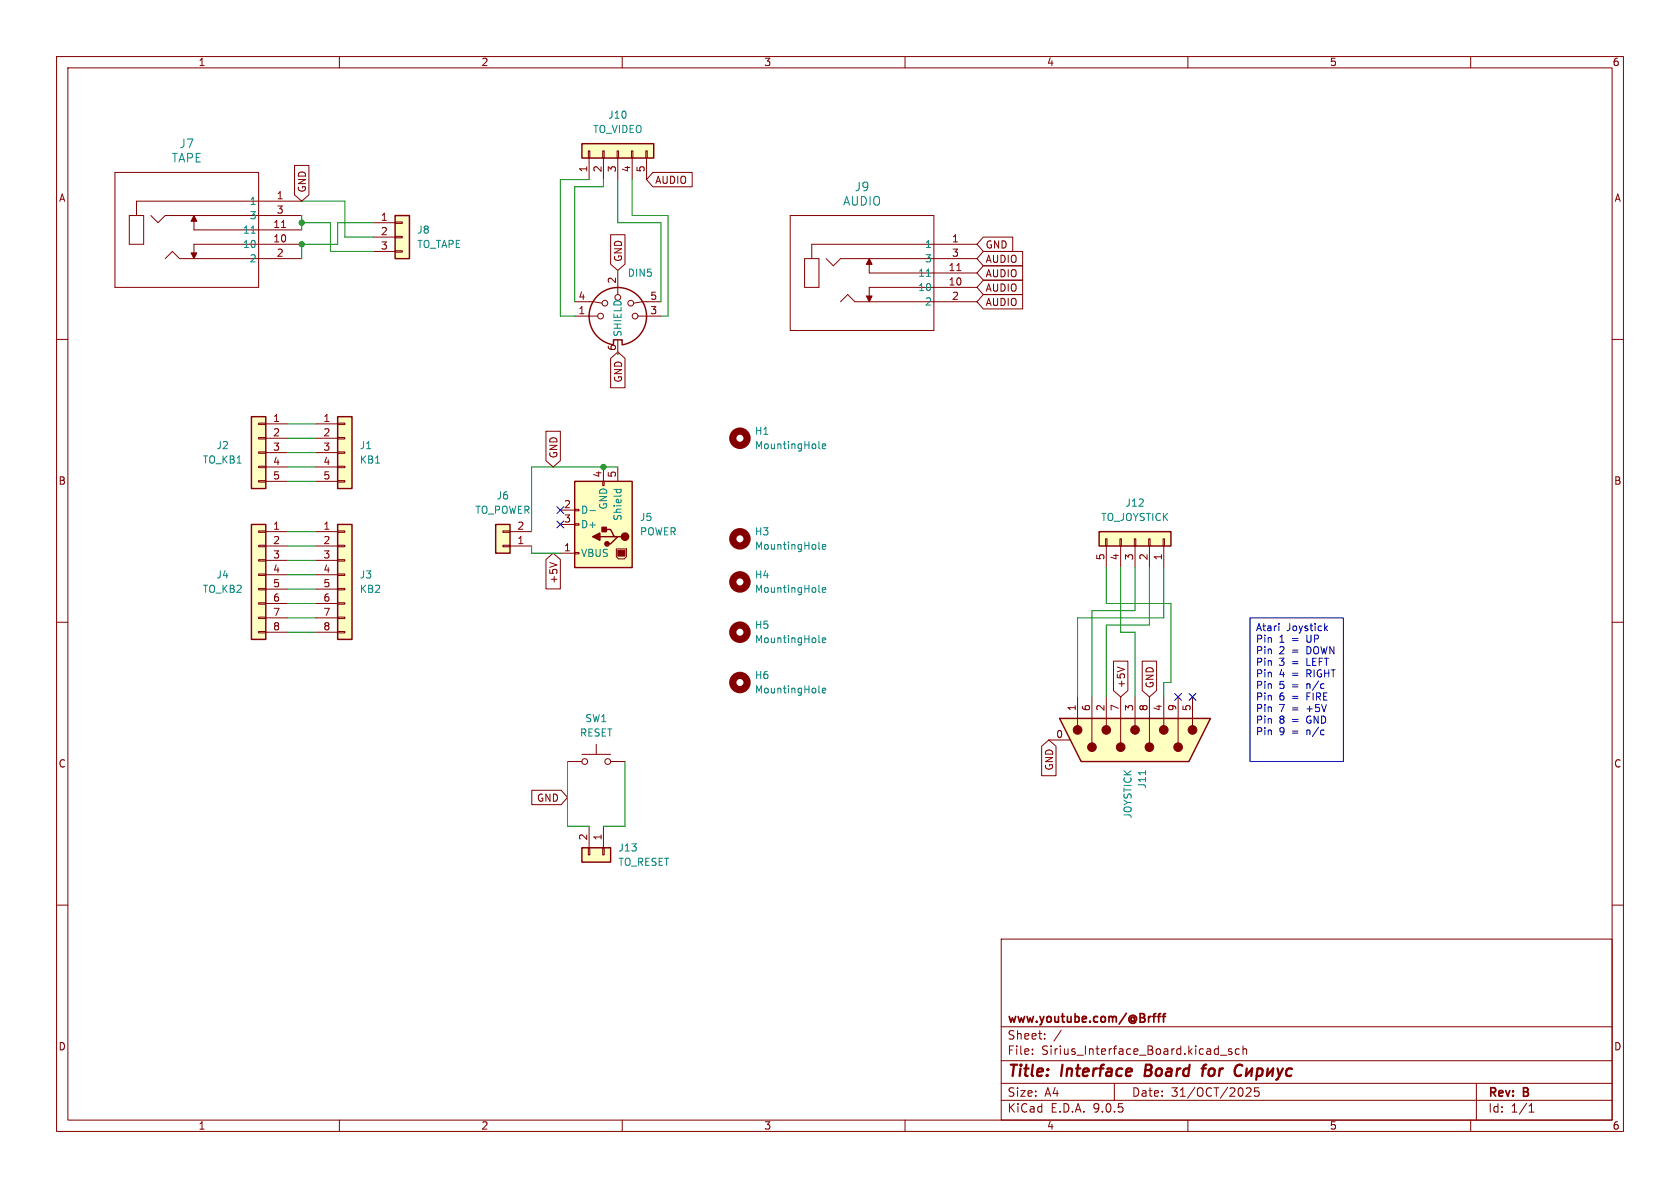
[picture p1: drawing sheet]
<svg xmlns="http://www.w3.org/2000/svg" width="297mm" height="210mm" viewBox="0 0 297 210" stroke-linecap="round" stroke-linejoin="round" font-family="sans-serif">
<g fill="none" stroke="#840000" stroke-width=".18">
<path d="M10 10h277v190h-277zM12 12h273v186h-273zM60 10v2M110 10v2M160 10v2M210 10v2M260 10v2M101.6 53.3h3.3l1.5 .3M101.6 55.9h4.1M109.2 48.3v3.8M112.8 55.9h4M116.8 53.3h-3.3l-1.5 .3"/>
<path d="M10 60h2M109.2 60.1v2.6M285 60h2M10 110h2M285 110h2M100.3 134.6h2.6M102.9 133.4h5M105.4 131.6v1.8M107.9 134.6h2.6M10 160h2M177 166h108v32h-108zM285 160h2"/>
<path d="M60 198v2M110 198v2M160 198v2M177 194.5h108M177 191.5h108M177 187.5h108M177 181.5h108M182.5 186.3v.1M182.5 185.5v.1M184.7 183.6v.1M184.7 182.8v.1M187.6 182.1l-1.3 2"/>
<path d="M197 191.5v3M210 198v2M215.7 186.5h1.2M217.7 185.5l-.3-.1-.2 .2v.2l.5 .2v.3h-.5M219.1 185.5l-.4-.1-.3 .3v.4l.1 .2h.6M219.7 185.5l.3-.1 .3 .1 .1 .9M219.7 184.9v1.5M220.3 192.4l.6-.1 .2 .1 .1 .3-1 1.1h1M222.5 192.3h-.7l-.1 .7 .3-.1h.5l.1 .3-.1 .5-.2 .1-.6-.1M260 198v2M261 191.5v6.5M270.3 196.6h.9"/>
<path d="M270.3 195.5l.4-.4v1.5"/>
<circle cx="106.2" cy="55.9" r=".51"/>
<circle cx="106.9" cy="53.6" r=".51"/>
<circle cx="109.2" cy="52.6" r=".51"/>
<circle cx="111.5" cy="53.6" r=".51"/>
<circle cx="112.3" cy="55.9" r=".51"/>
<circle cx="103.4" cy="134.6" r=".51"/>
<circle cx="107.4" cy="134.6" r=".51"/>
</g>
<g fill="none" stroke="#840000" stroke-width=".4">
<path d="M202.6 188.2l-.3 2h.8M212.4 188.9h.8M213.3 188.2l-.4 .1-.1 .2-.3 1.7M219.1 188.2l.5 .2M219.4 190l-.4 .2M220.4 188.9l-.1 1.3 1.1-1.3-.2 1.3M222.3 189l.2-.1 .6 .1 .1 .3v.5a.66 .66 0 0 1-1 .3M222.3 188.9l-.2 2M224.1 188.9l-.1 1.3 1.1-1.3-.2 1.3M225.8 188.9l.4 1.3M226.2 190.2l-.3 .5-.3 .2M226.8 188.9l-.6 1.3"/>
<path d="M228.4 189a.66 .66 0 0 0-1 .3l-.1 .5 .2 .3 .2 .1 .6-.1"/>
</g>
<path d="M204.6 179.7h.6M205.2 179.2l-.4 .2v1.3M205.5 179.7h.6M206.1 179.2l-.4 .2v1.3" fill="none" stroke="#840000" stroke-width=".3"/>
<path d="M108.5 60.8v-.7h1.5v.7M108.5 61a5.1 5.1 0 0 1-3.6-7.8 5.1 5.1 0 0 1 8.6 0 5.1 5.1 0 0 1-3.5 7.8" fill="none" stroke="#840000" stroke-width=".25"/>
<g fill="none" stroke="#840000" stroke-width="1.3">
<circle cx="130.8" cy="77.5" r="1.27"/>
<circle cx="130.8" cy="102.9" r="1.27"/>
<circle cx="130.8" cy="111.8" r="1.27"/>
<circle cx="130.8" cy="120.6" r="1.27"/>
</g>
<path d="M144.8 79.1l.2 .2M145.4 78.9l.6-.1-.1-.3h-.3l-.2 .2v.6h.5M144.8 104.5l.2 .2M144.8 113.4l.2 .2M145.4 104.3l.6-.1-.1-.3h-.3l-.2 .2v.6h.5M145.4 113.2l.6-.1-.1-.3h-.3l-.2 .1v.6h.5M144.8 122.3l.2 .2M145.4 122.1l.6-.1-.1-.3h-.3l-.2 .1v.6h.5" fill="none" stroke="#008484" stroke-width=".18"/>
<path d="M187.3 127h26.7l-3.8 7.6h-19.1z" fill="#ffffc2"/>
<path d="M185.4 130.8h3.8M190.5 123.2v5.1M193 123.2v8.1M195.6 123.2v5.1M198.1 123.2v8.1M200.7 123.2v5.1M203.2 123.2v8.1M205.7 123.2v5.1M208.3 123.2v8.1M210.8 123.2v5.1" fill="none" stroke="#840000" stroke-width=".18"/>
<path d="M187.3 127h26.7l-3.8 7.6h-19.1z" fill="none" stroke="#840000" stroke-width=".25"/>
<g fill="#840000" stroke="#840000" stroke-width=".18">
<circle cx="210.8" cy="129" r=".76"/>
<circle cx="205.7" cy="129" r=".76"/>
<circle cx="200.7" cy="129" r=".76"/>
<circle cx="195.6" cy="129" r=".76"/>
<circle cx="190.5" cy="129" r=".76"/>
<circle cx="208.3" cy="132.1" r=".76"/>
<circle cx="203.2" cy="132.1" r=".76"/>
<circle cx="198.1" cy="132.1" r=".76"/>
<circle cx="193" cy="132.1" r=".76"/>
</g>
<path d="M144.8 96.9l.2 .2M145.4 96.7l.6-.1-.1-.3h-.3l-.2 .1v.6h.5M202.5 136.2v.8" fill="none" stroke="#008484" stroke-width=".18"/>
<circle cx="130.8" cy="95.2" r="1.27" fill="none" stroke="#840000" stroke-width="1.3"/>
<path d="M87.6 92.7h2.6v5.1h-2.6z" fill="#ffffc2"/>
<path d="M87.6 92.7h2.6v5.1h-2.6z" fill="none" stroke="#840000" stroke-width=".25"/>
<path d="M88.9 96.4h1.3v.2h-1.3zM88.9 93.9h1.3v.2h-1.3zM90.2 96.5h3.8M90.2 94h3.8" fill="none" stroke="#840000" stroke-width=".18"/>
<path d="M101.6 85.1h10.2v15.2h-10.2z" fill="#ffffc2"/>
<path d="M101.6 85.1h10.2v15.2h-10.2zM106 94.9h2.6M106.7 93.6h1.2l.7 1.3h.6M109.9 94.9h-.7l-1.3 1.2h-.6" fill="none" stroke="#840000" stroke-width=".25"/>
<path d="M99.1 97.8h2.5M99.1 92.7h2.5M99.1 90.2h2.5M101.6 97.7h.8v.2h-.8zM101.6 92.6h.8v.2h-.8zM101.6 90h.8v.3h-.8zM106.6 85.1h.2v.8h-.2zM106.7 82.6v2.5M109 97h1.7v1.4l-.3 .4h-1.1l-.3-.4zM109.2 82.6v2.5" fill="none" stroke="#840000" stroke-width=".18"/>
<path d="M109.2 97.3h1.3v1h-1.3z" fill="#840000" stroke="#840000" stroke-width=".18"/>
<g fill="#840000" stroke="#840000" stroke-width=".25">
<path d="M106.4 93.2h.8v.8h-.8z"/>
<path d="M104.8 94.9l1.2-.7v1.3z"/>
<circle cx="110.5" cy="94.9" r=".63"/>
<circle cx="107.3" cy="96.1" r=".38"/>
</g>
<path d="M104.3 90.3h1M108.5 86.5h1.3M109 86.5v.4M109.7 86.5l.1 .4" fill="none" stroke="#008484" stroke-width=".18"/>
<path d="M194.3 94h12.7v2.5h-12.7z" fill="#ffffc2"/>
<path d="M194.3 94h12.7v2.5h-12.7z" fill="none" stroke="#840000" stroke-width=".25"/>
<path d="M195.5 95.3h.2v1.2h-.2zM195.6 96.5v3.8M198 95.3h.2v1.2h-.2zM198.1 96.5v3.8M200.5 95.3h.3v1.2h-.3zM200.7 96.5v3.8M203.1 95.3h.2v1.2h-.2zM203.2 96.5v3.8M205.6 95.3h.3v1.2h-.3zM205.7 96.5v3.8" fill="none" stroke="#840000" stroke-width=".18"/>
<path d="M59.7 92.7h2.5v20.3h-2.5z" fill="#ffffc2"/>
<path d="M59.7 92.7h2.5v20.3h-2.5z" fill="none" stroke="#840000" stroke-width=".25"/>
<g fill="none" stroke="#840000" stroke-width=".18">
<path d="M55.9 94h3.8M55.9 96.5h3.8M55.9 99.1h3.8M59.7 93.9h1.3v.2h-1.3zM59.7 96.4h1.3v.2h-1.3zM59.7 98.9h1.3v.3h-1.3zM55.9 101.6h3.8M55.9 104.1h3.8M55.9 106.7h3.8M55.9 109.2h3.8M55.9 111.8h3.8M59.7 101.5h1.3v.2h-1.3z"/>
<path d="M59.7 104h1.3v.3h-1.3zM59.7 106.6h1.3v.2h-1.3zM59.7 109.1h1.3v.2h-1.3zM59.7 111.6h1.3v.3h-1.3z"/>
</g>
<path d="M44.4 92.7h2.6v20.3h-2.6z" fill="#ffffc2"/>
<path d="M44.4 92.7h2.6v20.3h-2.6z" fill="none" stroke="#840000" stroke-width=".25"/>
<g fill="none" stroke="#840000" stroke-width=".18">
<path d="M45.7 93.9h1.3v.2h-1.3zM45.7 96.4h1.3v.2h-1.3zM45.7 98.9h1.3v.3h-1.3zM47 94h3.8M47 96.5h3.8M47 99.1h3.8M45.7 101.5h1.3v.2h-1.3zM45.7 104h1.3v.3h-1.3zM45.7 106.6h1.3v.2h-1.3zM45.7 109.1h1.3v.2h-1.3zM45.7 111.6h1.3v.3h-1.3zM47 101.6h3.8"/>
<path d="M47 104.1h3.8M47 106.7h3.8M47 109.2h3.8M47 111.8h3.8"/>
</g>
<path d="M44.4 73.7h2.6v12.7h-2.6z" fill="#ffffc2"/>
<path d="M44.4 73.7h2.6v12.7h-2.6z" fill="none" stroke="#840000" stroke-width=".25"/>
<path d="M45.7 74.8h1.3v.3h-1.3zM45.7 77.3h1.3v.3h-1.3zM45.7 79.9h1.3v.2h-1.3zM47 74.9h3.8M47 77.5h3.8M45.7 82.4h1.3v.3h-1.3zM45.7 85h1.3v.2h-1.3zM47 80h3.8M47 82.6h3.8M47 85.1h3.8" fill="none" stroke="#840000" stroke-width=".18"/>
<path d="M69.8 38.1h2.6v7.6h-2.6z" fill="#ffffc2"/>
<path d="M69.8 38.1h2.6v7.6h-2.6z" fill="none" stroke="#840000" stroke-width=".25"/>
<path d="M66 39.4h3.8M69.8 39.2h1.3v.3h-1.3zM66 41.9h3.8M66 44.5h3.8M69.8 41.8h1.3v.2h-1.3zM69.8 44.3h1.3v.3h-1.3z" fill="none" stroke="#840000" stroke-width=".18"/>
<path d="M59.7 73.7h2.5v12.7h-2.5z" fill="#ffffc2"/>
<path d="M59.7 73.7h2.5v12.7h-2.5z" fill="none" stroke="#840000" stroke-width=".25"/>
<g fill="none" stroke="#840000" stroke-width=".18">
<path d="M20.3 30.5h25.4v20.3h-25.4zM22.9 38.1h2.5v5.1h-2.5zM26.7 38.1l1.2 1.3 1.3-1.3h24.1M34.3 38.6v2h19M53.3 35.6h-29.2v2.5M29.2 45.7l1.3-1.2 1.2 1.2h21.6M49.8 40.2h.7M53.3 43.2h-19v2M55.9 74.9h3.8M55.9 77.5h3.8M59.7 74.8h1.3v.3h-1.3zM59.7 77.3h1.3v.3h-1.3z"/>
<path d="M59.7 79.9h1.3v.2h-1.3zM55.9 80h3.8M55.9 82.6h3.8M55.9 85.1h3.8M59.7 82.4h1.3v.3h-1.3zM59.7 85h1.3v.2h-1.3z"/>
</g>
<g fill="#840000" stroke="#840000" stroke-width=".18">
<path d="M34.3 38.1l.5 1h-1z"/>
<path d="M33.8 44.7h1l-.5 1z"/>
</g>
<path d="M44.4 41.2h.7" fill="none" stroke="#008484" stroke-width=".18"/>
<path d="M102.9 149.9h5v2.5h-5z" fill="#ffffc2"/>
<path d="M102.9 149.9h5v2.5h-5z" fill="none" stroke="#840000" stroke-width=".25"/>
<path d="M104 149.9h.3v1.2h-.3zM104.1 146.1v3.8M106.6 149.9h.2v1.2h-.2zM106.7 146.1v3.8" fill="none" stroke="#840000" stroke-width=".18"/>
<path d="M102.9 25.4h12.7v2.5h-12.7z" fill="#ffffc2"/>
<path d="M102.9 25.4h12.7v2.5h-12.7z" fill="none" stroke="#840000" stroke-width=".25"/>
<g fill="none" stroke="#840000" stroke-width=".18">
<path d="M52.1 29.2h2.5v5.2l-1.3 1.2-1.2-1.2zM104 26.7h.3v1.2h-.3zM104.1 27.9v3.9M106.6 26.7h.2v1.2h-.2zM106.7 27.9v3.9M109.1 26.7h.2v1.2h-.2zM109.2 27.9v3.9M111.6 26.7h.3v1.2h-.3zM111.8 27.9v3.9M114.2 26.7h.2v1.2h-.2zM114.3 27.9v3.9M115.4 30.5h7v2.5h-7l-1.1-1.2z"/>
<path d="M139.7 38.1h25.4v20.3h-25.4zM107.9 41.5h2.6v5.2l-1.3 1.1-1.3-1.1zM142.2 45.7h2.6v5.1h-2.6zM146 45.7l1.3 1.3 1.3-1.3h24.1M148.6 53.3l1.3-1.2 1.2 1.2h21.6M153.7 46.2v2.1h19M169.2 47.8h.7M172.7 43.2h-29.2v2.5M172.7 50.8h-19v2M173.8 44.4h7v2.6h-7l-1.1-1.3zM173.8 52.1h7v2.5h-7l-1.1-1.3zM173.8 47h7v2.5h-7l-1.1-1.2z"/>
<path d="M173.8 41.9h5.2v2.6h-5.2l-1.1-1.3zM173.8 49.5h7v2.6h-7l-1.1-1.3zM96.5 76.2h2.6v5.2l-1.3 1.2-1.3-1.2zM107.9 63.3l1.3-1.1 1.3 1.1v5.2h-2.6zM96.5 98.9l1.3-1.1 1.3 1.1v5.2h-2.6zM97.2 99.4l1.3 .5M196.8 116.9h2.6v5.2l-1.3 1.1-1.3-1.1zM197.5 117.9l1.3 .4M201.9 116.9h2.6v5.2l-1.3 1.1-1.3-1.1zM94 139.7h5.2l1.1 1.3-1.1 1.2h-5.2zM184.1 131.9l1.3-1.1 1.3 1.1v5.2h-2.6z"/>
</g>
<g fill="#840000" stroke="#840000" stroke-width=".18">
<path d="M153.7 45.7l.5 1h-1z"/>
<path d="M153.2 52.3h1l-.5 1z"/>
</g>
<path d="M163.8 48.8h.7" fill="none" stroke="#008484" stroke-width=".18"/>
<g fill="none" stroke="#008400" stroke-width=".18">
<path d="M53.3 39.4h5.1v5.1h7.6M53.3 35.6h7.7v6.3h5M53.3 38.1v2.5M66 39.4h-6.3v3.8h-6.4v2.5M104.1 31.8h-5v24.1h2.5M106.7 31.8v1.2h-5.1v20.3M109.2 31.8v7.6h7.6v13.9M111.8 31.8v6.3h6.3v17.8h-1.3M109.2 47.8v.5M50.8 77.5h5.1M50.8 74.9h5.1M109.2 62.2v.5"/>
<path d="M50.8 82.6h5.1M50.8 80h5.1M50.8 85.1h5.1M50.8 99.1h5.1M50.8 96.5h5.1M50.8 94h5.1M94 96.5v1.3h5.1M109.2 82.6h-15.2v11.4M50.8 109.2h5.1M50.8 104.1h5.1M50.8 106.7h5.1M50.8 101.6h5.1"/>
<path d="M50.8 111.8h5.1M195.6 100.3v6.4h11.4v14h-1.3v2.5M198.1 100.3v11.5h2.6v11.4M200.7 100.3v7.7h-7.7v15.2M203.2 100.3v10.2h-7.6v12.7M205.7 100.3v8.9h-15.2v14M100.3 134.6v11.5h3.8M110.5 134.6v11.5h-3.8"/>
</g>
<path d="M98.5 92.1l1.2 1.2M98.5 89.6l1.2 1.2M99.7 92.1l-1.2 1.2M99.7 89.6l-1.2 1.2M207.7 122.6l1.2 1.2M208.9 122.6l-1.2 1.2M210.2 122.6l1.2 1.2M211.4 122.6l-1.2 1.2" fill="none" stroke="#000084" stroke-width=".18"/>
<path d="M221 109.2h16.5v25.4h-16.5zM226.1 110.2v.1M226.1 110.6v.9M234.3 111l.4 .5M234.7 110.6l-.5 .5" fill="none" stroke="#0000c2" stroke-width=".18"/>
<g fill="#008400" stroke="#008400" stroke-width=".18">
<circle cx="53.3" cy="39.4" r=".46"/>
<circle cx="53.3" cy="43.2" r=".46"/>
<circle cx="106.7" cy="82.6" r=".46"/>
</g>
<g font-size="2.8" fill="#840000">
<text x="178" y="190.9">Title:</text>
<text x="187.7" y="190.9">Interface</text>
<text x="203.2" y="190.9">Board</text>
<text x="214.2" y="190.9">for</text>
</g>
<g font-size="2.1" fill="#008484">
<text x="30.3" y="28.9">TAPE</text>
<text x="31.6" y="26.4">J7</text>
<text x="151" y="34">J9</text>
<text x="148.9" y="36.6">AUDIO</text>
</g>
<g font-size="2.1" fill="#840000">
<text x="178" y="184">Sheet:</text>
<text x="178" y="181.2">www.youtube.com/@Brfff</text>
<text x="178" y="186.7">File:</text>
<text x="184.1" y="186.7">Sirius_Interface_Board.kicad_sch</text>
<text x="178" y="196.9">KiCad</text>
<text x="178" y="194.1">Size:</text>
<text x="184.7" y="194.1">A4</text>
<text x="185.7" y="196.9">E.D.A.</text>
<text x="193.3" y="196.9">9.0.5</text>
<text x="200" y="194.1">Date:</text>
<text x="207" y="194.1">31/OCT/2025</text>
<text x="263" y="194.3">Rev:</text>
<text x="263" y="196.9">Id:</text>
<text x="267.1" y="196.9">1/1</text>
<text x="269.4" y="194.3">B</text>
</g>
<g font-size="1.8" fill="#840000">
<text x="35" y="11.9">1</text>
<text x="85" y="11.9">2</text>
<text x="135" y="11.9">3</text>
<text x="185" y="11.9">4</text>
<text x="235" y="11.9">5</text>
<text x="285" y="11.9">6</text>
<text x="10.3" y="35.9">A</text>
<text x="48.8" y="35.3">1</text>
<text x="54.3" y="34.1" transform="rotate(-90 54.3 34.1)">GND</text>
<text x="103.9" y="30.6" transform="rotate(-90 103.9 30.6)">1</text>
<text x="106.4" y="30.6" transform="rotate(-90 106.4 30.6)">2</text>
<text x="109" y="30.6" transform="rotate(-90 109 30.6)">3</text>
<text x="111.5" y="30.6" transform="rotate(-90 111.5 30.6)">4</text>
<text x="114" y="30.6" transform="rotate(-90 114 30.6)">5</text>
<text x="115.7" y="32.7">AUDIO</text>
<text x="285.3" y="35.9">A</text>
<text x="48.2" y="40.4">11</text>
<text x="48.8" y="37.8">3</text>
<text x="67.2" y="39.1">1</text>
<text x="67.2" y="41.7">2</text>
<text x="48.2" y="42.9">10</text>
<text x="48.8" y="45.5">2</text>
<text x="67.2" y="44.2">3</text>
<text x="110.2" y="46.4" transform="rotate(-90 110.2 46.4)">GND</text>
<text x="168.2" y="42.9">1</text>
<text x="168.2" y="45.5">3</text>
<text x="174.1" y="46.7">AUDIO</text>
<text x="174.1" y="44.1">GND</text>
<text x="102.2" y="53.1">4</text>
<text x="109" y="50.2" transform="rotate(-90 109 50.2)">2</text>
<text x="114.9" y="53.1">5</text>
<text x="167.6" y="48">11</text>
<text x="167.6" y="50.5">10</text>
<text x="168.2" y="53.1">2</text>
<text x="174.1" y="49.2">AUDIO</text>
<text x="174.1" y="51.8">AUDIO</text>
<text x="102.2" y="55.6">1</text>
<text x="114.9" y="55.6">3</text>
<text x="174.1" y="54.3">AUDIO</text>
<text x="109" y="62.1" transform="rotate(-90 109 62.1)">6</text>
<text x="110.2" y="67.7" transform="rotate(-90 110.2 67.7)">GND</text>
<text x="48.2" y="74.7">1</text>
<text x="48.2" y="77.2">2</text>
<text x="57.1" y="74.7">1</text>
<text x="57.1" y="77.2">2</text>
<text x="48.2" y="79.8">3</text>
<text x="48.2" y="82.3">4</text>
<text x="57.1" y="79.8">3</text>
<text x="57.1" y="82.3">4</text>
<text x="98.7" y="81.1" transform="rotate(-90 98.7 81.1)">GND</text>
<text x="10.3" y="85.9">B</text>
<text x="48.2" y="84.8">5</text>
<text x="57.1" y="84.8">5</text>
<text x="99.6" y="89.9">2</text>
<text x="106.4" y="84.5" transform="rotate(-90 106.4 84.5)">4</text>
<text x="109" y="84.5" transform="rotate(-90 109 84.5)">5</text>
<text x="285.3" y="85.9">B</text>
<text x="48.2" y="93.7">1</text>
<text x="57.1" y="93.7">1</text>
<text x="91.4" y="93.7">2</text>
<text x="99.6" y="92.5">3</text>
<text x="48.2" y="96.3">2</text>
<text x="48.2" y="98.8">3</text>
<text x="48.2" y="101.3">4</text>
<text x="57.1" y="96.3">2</text>
<text x="57.1" y="98.8">3</text>
<text x="57.1" y="101.3">4</text>
<text x="91.4" y="96.3">1</text>
<text x="99.6" y="97.5">1</text>
<text x="195.3" y="99.1" transform="rotate(-90 195.3 99.1)">5</text>
<text x="197.9" y="99.1" transform="rotate(-90 197.9 99.1)">4</text>
<text x="200.4" y="99.1" transform="rotate(-90 200.4 99.1)">3</text>
<text x="202.9" y="99.1" transform="rotate(-90 202.9 99.1)">2</text>
<text x="205.5" y="99.1" transform="rotate(-90 205.5 99.1)">1</text>
<text x="48.2" y="103.9">5</text>
<text x="48.2" y="106.4">6</text>
<text x="57.1" y="103.9">5</text>
<text x="57.1" y="106.4">6</text>
<text x="98.7" y="103.3" transform="rotate(-90 98.7 103.3)">+5V</text>
<text x="48.2" y="109">7</text>
<text x="48.2" y="111.5">8</text>
<text x="57.1" y="109">7</text>
<text x="57.1" y="111.5">8</text>
<text x="190.2" y="125.8" transform="rotate(-90 190.2 125.8)">1</text>
<text x="192.8" y="125.8" transform="rotate(-90 192.8 125.8)">6</text>
<text x="195.3" y="125.8" transform="rotate(-90 195.3 125.8)">2</text>
<text x="197.9" y="125.8" transform="rotate(-90 197.9 125.8)">7</text>
<text x="199.1" y="121.8" transform="rotate(-90 199.1 121.8)">+5V</text>
<text x="200.4" y="125.8" transform="rotate(-90 200.4 125.8)">3</text>
<text x="202.9" y="125.8" transform="rotate(-90 202.9 125.8)">8</text>
<text x="204.2" y="121.8" transform="rotate(-90 204.2 121.8)">GND</text>
<text x="205.5" y="125.8" transform="rotate(-90 205.5 125.8)">4</text>
<text x="208" y="125.8" transform="rotate(-90 208 125.8)">9</text>
<text x="210.6" y="125.8" transform="rotate(-90 210.6 125.8)">5</text>
<text x="186.6" y="130.6">0</text>
<text x="10.3" y="135.9">C</text>
<text x="186.4" y="136.3" transform="rotate(-90 186.4 136.3)">GND</text>
<text x="285.3" y="135.9">C</text>
<text x="94.8" y="141.9">GND</text>
<text x="103.9" y="148.7" transform="rotate(-90 103.9 148.7)">2</text>
<text x="106.4" y="148.7" transform="rotate(-90 106.4 148.7)">1</text>
<text x="10.3" y="185.9">D</text>
<text x="285.3" y="185.9">D</text>
<text x="35" y="199.9">1</text>
<text x="85" y="199.9">2</text>
<text x="135" y="199.9">3</text>
<text x="185" y="199.9">4</text>
<text x="235" y="199.9">5</text>
<text x="285" y="199.9">6</text>
</g>
<g font-size="1.8" fill="#008484">
<text x="104.8" y="23.7">TO_VIDEO</text>
<text x="107.4" y="21.2">J10</text>
<text x="42.8" y="41.5">11</text>
<text x="44.1" y="36.4">1</text>
<text x="44.1" y="39">3</text>
<text x="73.7" y="41.5">J8</text>
<text x="42.8" y="44">10</text>
<text x="44.1" y="46.6">2</text>
<text x="73.7" y="44">TO_TAPE</text>
<text x="163.4" y="44">1</text>
<text x="163.4" y="46.6">3</text>
<text x="110.9" y="49.1">DIN5</text>
<text x="162.2" y="49.1">11</text>
<text x="162.2" y="51.7">10</text>
<text x="110.1" y="59.6" transform="rotate(-90 110.1 59.6)">SHIELD</text>
<text x="163.4" y="54.2">2</text>
<text x="133.4" y="77.1">H1</text>
<text x="35.8" y="82.1">TO_KB1</text>
<text x="38.2" y="79.6">J2</text>
<text x="63.5" y="79.6">J1</text>
<text x="63.5" y="82.1">KB1</text>
<text x="133.4" y="79.6">MountingHole</text>
<text x="87.7" y="88.5">J6</text>
<text x="198.9" y="89.8">J12</text>
<text x="83.9" y="91">TO_POWER</text>
<text x="102.6" y="93.6">D+</text>
<text x="102.6" y="91">D-</text>
<text x="107.5" y="90.2" transform="rotate(-90 107.5 90.2)">GND</text>
<text x="110.1" y="92.2" transform="rotate(-90 110.1 92.2)">Shield</text>
<text x="113" y="92.3">J5</text>
<text x="113" y="94.8">POWER</text>
<text x="133.4" y="94.8">H3</text>
<text x="194.6" y="92.3">TO_JOYSTICK</text>
<text x="102.6" y="98.7">VBUS</text>
<text x="133.4" y="97.4">MountingHole</text>
<text x="35.8" y="105">TO_KB2</text>
<text x="38.2" y="102.5">J4</text>
<text x="63.5" y="102.5">J3</text>
<text x="63.5" y="105">KB2</text>
<text x="133.4" y="102.5">H4</text>
<text x="133.4" y="105">MountingHole</text>
<text x="133.4" y="111.4">H5</text>
<text x="133.4" y="113.9">MountingHole</text>
<text x="133.4" y="120.2">H6</text>
<text x="133.4" y="122.8">MountingHole</text>
<text x="102.4" y="130.4">RESET</text>
<text x="103.4" y="127.9">SW1</text>
<text x="202.8" y="139.5" transform="rotate(-90 202.8 139.5)">J11</text>
<text x="200.3" y="144.8" transform="rotate(-90 200.3 144.8)">JOYSTICK</text>
<text x="109.2" y="150.7">J13</text>
<text x="109.2" y="153.3">TO_RESET</text>
</g>
<g font-size="1.8" fill="#0000c2">
<text x="221.9" y="111.9">Atari</text>
<text x="221.9" y="113.9">Pin</text>
<text x="226.1" y="113.9">1</text>
<text x="227.5" y="111.9">Joystick</text>
<text x="228.5" y="113.9">=</text>
<text x="231.3" y="113.9">UP</text>
<text x="221.9" y="116">Pin</text>
<text x="221.9" y="118">Pin</text>
<text x="226.1" y="116">2</text>
<text x="226.1" y="118">3</text>
<text x="228.5" y="116">=</text>
<text x="228.5" y="118">=</text>
<text x="231.3" y="116">DOWN</text>
<text x="231.3" y="118">LEFT</text>
<text x="221.9" y="120.1">Pin</text>
<text x="221.9" y="122.1">Pin</text>
<text x="221.9" y="124.2">Pin</text>
<text x="226.1" y="120.1">4</text>
<text x="226.1" y="122.1">5</text>
<text x="226.1" y="124.2">6</text>
<text x="228.5" y="120.1">=</text>
<text x="228.5" y="122.1">=</text>
<text x="228.5" y="124.2">=</text>
<text x="231.3" y="120.1">RIGHT</text>
<text x="231.3" y="122.1">n/c</text>
<text x="231.3" y="124.2">FIRE</text>
<text x="221.9" y="126.2">Pin</text>
<text x="221.9" y="128.3">Pin</text>
<text x="221.9" y="130.3">Pin</text>
<text x="226.1" y="126.2">7</text>
<text x="226.1" y="128.3">8</text>
<text x="226.1" y="130.3">9</text>
<text x="228.5" y="126.2">=</text>
<text x="228.5" y="128.3">=</text>
<text x="228.5" y="130.3">=</text>
<text x="231.3" y="126.2">+5V</text>
<text x="231.3" y="128.3">GND</text>
<text x="231.3" y="130.3">n/c</text>
</g>
</svg>
